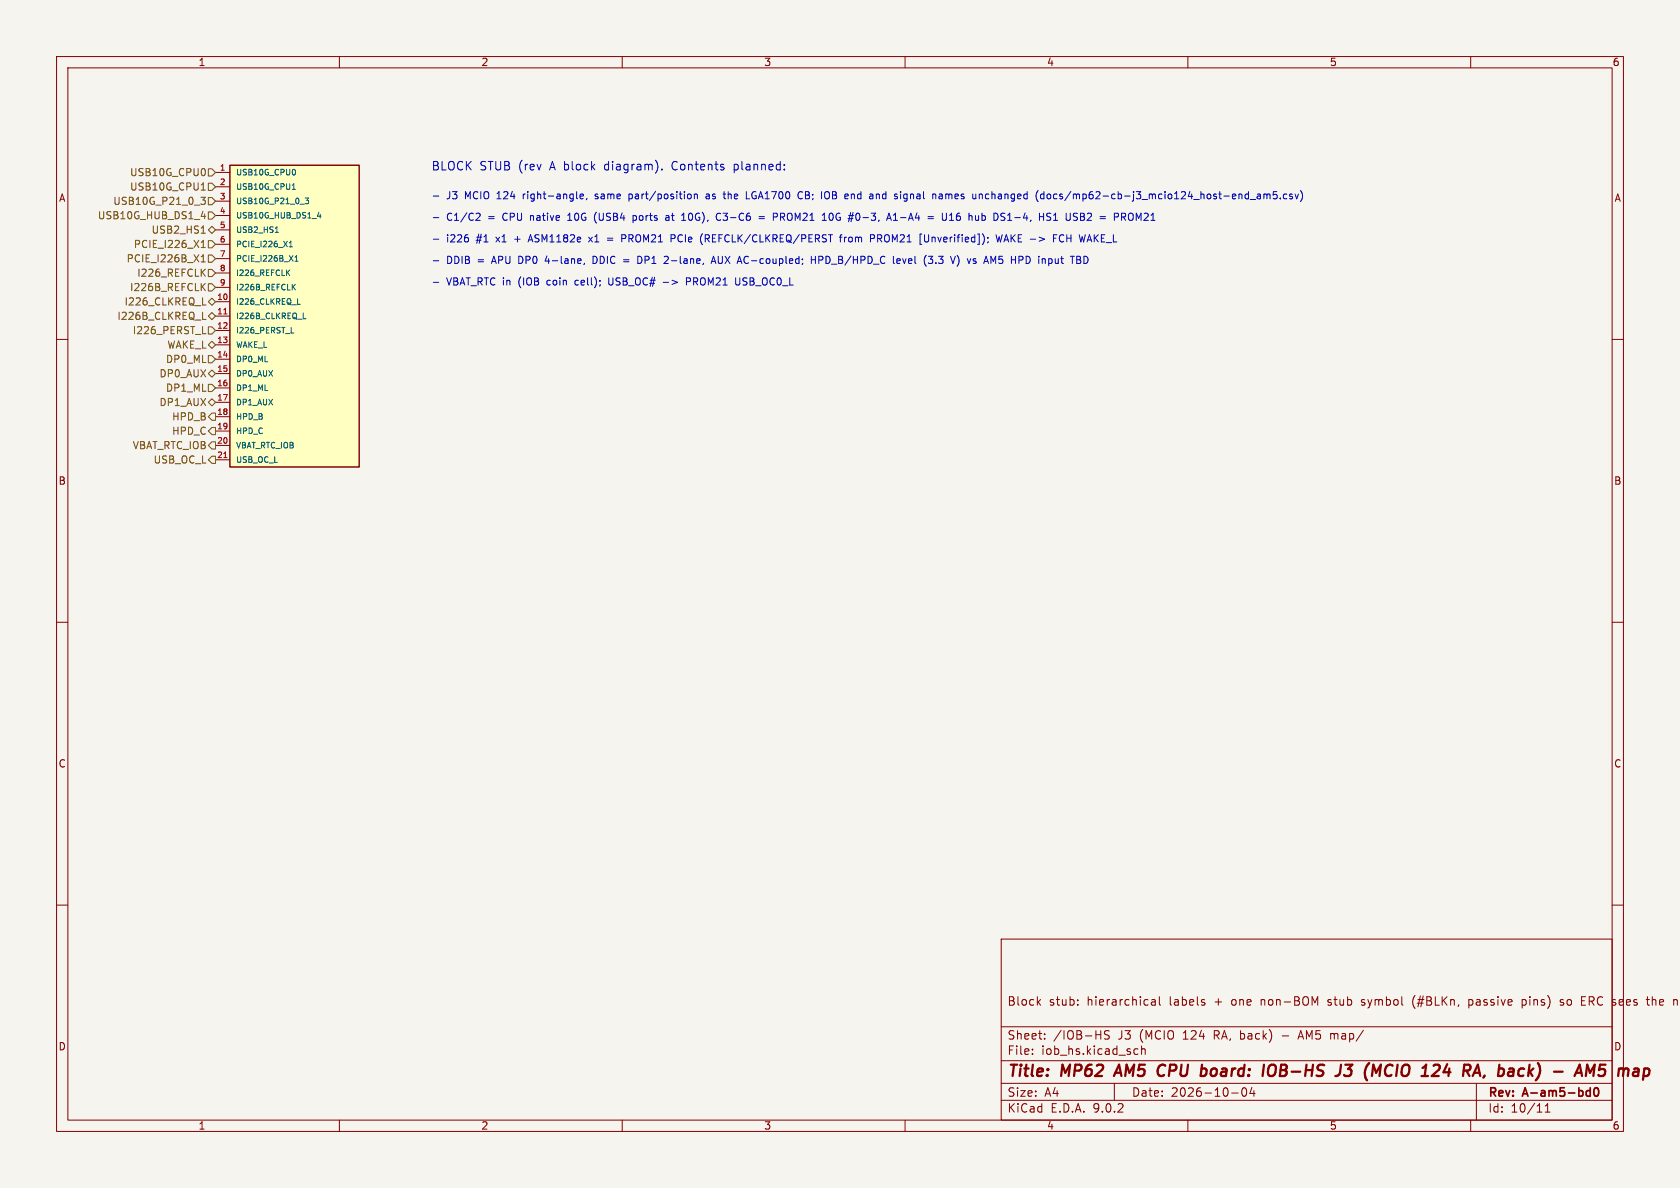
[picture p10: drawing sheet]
<svg xmlns="http://www.w3.org/2000/svg" width="297mm" height="210mm" viewBox="0 0 297 210" stroke-linecap="round" stroke-linejoin="round" font-family="sans-serif">
<path d="M0 0h297v210h-297z" fill="#f5f4ef" stroke="#f5f4ef" stroke-width=".18"/>
<g fill="none" stroke="#840000" stroke-width=".18">
<path d="M10 10h277v190h-277zM12 12h273v186h-273zM60 10v2M110 10v2M160 10v2M210 10v2M260 10v2M10 60h2M285 60h2M10 110h2M285 110h2M10 160h2"/>
<path d="M177 166h108v32h-108zM183.5 177.1l.5 .6M184 176.7l-.6 .6M190.5 177.6v.1M190.5 176.8v.1M203.6 176.8h.6v.9M204.2 177.1h-.5a.29 .29 0 0 0-.2 .3 .29 .29 0 0 0 .2 .3l.5-.1M205 176.2v1.3l.2 .2M213 177.3v.3M234.7 177.6l.2 .1M234.8 176.8v.3M240.7 177.6l.4 .1"/>
<path d="M240.9 176.7l-.2 .2 .2 .3M250.2 176a1.72 1.72 0 0 0 0 2.3M259.7 176.8h.5M259.7 177.6h.5M259.7 176.7v1.5M269.1 176.8l.4-.1 .3 .3M269.1 176.7v1.5M269.8 177.4l-.3 .3-.4-.1M276.4 176.8l-.4-.1-.2 .2 .1 .2 .5 .2v.3h-.6M279.6 177.7h.7M279.6 176.2h.7M285 160h2"/>
<path d="M292.1 176.2v1.5M292.5 176.7l-.4 .1M60 198v2M110 198v2M160 198v2M177 194.5h108M177 191.5h108M177 187.5h108M177 181.5h108M182.5 186.3v.1M182.5 185.5v.1M184.7 183.6v.1"/>
<path d="M184.7 182.8v.1M196.1 182.3l-.6-.1-.2 .1v.5l.7 .3 .1 .3-.3 .3-.6-.1M197 191.5v3M200.6 186.3h.6M200.6 185.5h.6M201.8 185.5l.2-.1 .4 .1 .1 .9M201.8 184.9v1.5M210 198v2M217.7 193.2h1.2M219.7 192.4l.2-.1a.81 .81 0 0 1 .6 .6 .81 .81 0 0 1-.3 .8l-.2 .1a.81 .81 0 0 1-.3-1.4zM221.3 192.2l-.3 1.1h.9M221.7 192.8v1"/>
<path d="M226.7 183.1h1.1M229.6 183.3h.7M230 182.2l-.5 1.5M260 198v2M261 191.5v6.5M273.2 196.6h.8M273.2 195.5l.4-.4v1.5"/>
</g>
<path d="M280.7 192.8l.4 .1M281.1 192.3v1.5M281.1 193.7l-.4 .1M281.9 192.4l.2-.1a.81 .81 0 0 1 .6 .6 .81 .81 0 0 1-.3 .8l-.1 .1a.81 .81 0 0 1-.4-1.4z" fill="none" stroke="#840000" stroke-width=".3"/>
<g fill="none" stroke="#840000" stroke-width=".4">
<path d="M197.8 188.2l-.9 2M204.9 190.1l.3 .1 .5-.1M205.6 188.2l-.4 .1-.3 .2M224.4 188.5a.69 .69 0 0 1 1.1 0 1.47 1.47 0 0 1-.6 1.7l-.5-.1M237.8 188.2h1.3l-.8 .8h.3l.3 .2v.6l-.1 .2-.4 .2h-.5l-.3-.2M242.1 187.9l-.1 .1M245.3 188.3a1.11 1.11 0 0 0 .1 1.9M255.8 188.1l-.6 1.4h1.2M256.2 188.9l-.1 1.3M270.4 189.4l.5 .8M271.1 188.9l-.9 .7M280.3 190.2l.3-2 .5 1.4 .8-1.4-.2 2"/>
<path d="M283.8 188.2h-.9l-.2 1M286.2 188.9l-.1 1.3M286.8 188.9l-.6 .2"/>
</g>
<path d="M40.6 29.2h22.9v53.4h-22.9z" fill="#ffffc2"/>
<path d="M40.6 29.2h22.9v53.4h-22.9z" fill="none" stroke="#840000" stroke-width=".25"/>
<g fill="none" stroke="#840000" stroke-width=".18">
<path d="M38.1 30.5h2.5M38.1 33h2.5M38.1 35.6h2.5M38.1 38.1h2.5M38.1 40.6h2.5M38.1 43.2h2.5M38.1 45.7h2.5M38.1 48.3h2.5M38.1 50.8h2.5M38.1 53.3h2.5M38.1 55.9h2.5M38.1 58.4h2.5"/>
<path d="M38.1 61h2.5M38.1 63.5h2.5M38.1 66h2.5M38.1 68.6h2.5M38.1 71.1h2.5M38.1 73.7h2.5M38.1 76.2h2.5M38.1 78.7h2.5M38.1 81.3h2.5"/>
</g>
<g fill="none" stroke="#006464" stroke-width=".18">
<path d="M51.7 33.5h.5M51.9 32.6v-.1v1M52 29.9a.63 .63 0 0 1 0 1M53.9 35h.7l-.4 .4 .3 .1v.4l-.1 .1-.5-.1M56.4 37.5l-.3 .7h.7M56.6 37.9v.7M48.7 41.1h.5M50.8 48.1l.4 .6M51.1 43.6h.6M51.1 42.9l.3-.3v1M51.2 47.7l-.5 .6M51.5 58.9h.4"/>
<path d="M51.8 50.7l.4 .6M52.1 46.2h.6M52.1 45.5l.3-.3v1M52.2 50.3l-.5 .5M52.6 53.8h.5M53.6 56.3h.5"/>
</g>
<path d="M39.6 55.5h.5M39.6 80.9h.5" fill="none" stroke="#a90000" stroke-width=".18"/>
<g fill="none" stroke="#725600" stroke-width=".18">
<path d="M35.5 34.9h.8l-.4 .5 .3 .1v.5l-.1 .1-.6-.1M35.6 33.6h.7M35.8 32.5l.1-.2v1.3M35.9 37.3l-.3 1h.8M36.1 29.9l.2 .4-.2 .7M36.2 37.8v.9M36.8 32.4h.7l.6 .6-.6 .7h-.7zM36.8 29.8h.7l.6 .7-.6 .6h-.7zM36.8 34.9h.7l.6 .7-.6 .6h-.7zM36.8 37.5h.7l.6 .6-.6 .6h-.7zM35.6 42.9l.3-.4v1.3M35.6 45.4l.3-.4v1.3"/>
<path d="M35.6 41.2h.7M35.6 43.8h.7M35.6 46.3h.7M35.8 48.1l.5 .7M35.8 50.7l.5 .7M35.8 56.5h.6M35.8 53.9h.6M35.8 59h.6M36.3 47.6l-.7 .7M36.3 50.1l-.7 .7M36.8 55.9l.7-.7 .6 .7-.6 .6zM36.8 40.6l.7-.6 .6 .6-.6 .7z"/>
<path d="M36.8 42.5h.7l.6 .7-.6 .6h-.7zM36.8 45.1h.7l.6 .6-.6 .7h-.7zM36.8 47.6h.7l.6 .7-.6 .6h-.7zM36.8 50.2h.7l.6 .6-.6 .6h-.7zM36.8 53.3l.7-.6 .6 .6-.6 .7zM36.8 57.8h.7l.6 .6-.6 .7h-.7zM36.8 71.1l.7-.6 .6 .6-.6 .7zM36.8 67.9h.7l.6 .7-.6 .6h-.7zM36.8 66l.7-.6 .6 .6-.6 .7zM36.8 62.9h.7l.6 .6-.6 .6h-.7zM36.8 61l.7-.7 .6 .7-.6 .6zM37.5 75.6h.6v1.2h-.6l-.7-.6z"/>
<path d="M37.5 73h.6v1.3h-.6l-.7-.6zM37.5 78.1h.6v1.3h-.6l-.7-.7zM37.5 80.6h.6v1.3h-.6l-.7-.6z"/>
</g>
<g fill="none" stroke="#0000c2" stroke-width=".18">
<path d="M76.6 34.7h1M76.6 38.5h1M84.3 37.7h.5l.1 .3-.8 1h.8M100.4 39h.7M100.6 37.9l-.2 .1M102.5 34.7l.7-.1-.1-.2-.4-.1-.2 .2 .1 .6h.5M103.8 35.1l-.2 .2M105.2 35.1h.1M105.4 34.3l-.2 .2 .2 .2M105.4 37.5a1.46 1.46 0 0 0 0 1.9M111.2 35.1h.4M111.2 34.3v1.3"/>
<path d="M111.6 34.3l-.4 .1M111.9 38.1v1.3M111.9 38.2l.4-.1 .2 .1M112.5 38.8l-.2 .2-.4-.1M117 29.9v.1M117.7 38.2h.5l.1 .8M118.3 38.4l-.5 .1-.1 .2 .1 .3 .5-.1M120.5 39h.7M122.1 34.4v.6M122.7 34.4l.2-.1 .3 .1 .1 .7M122.7 34.3v.8M124.9 34.4h.4"/>
<path d="M125.4 34.6l-.4 .1-.2 .1 .2 .3h.4M126.9 37.7h.3l.2 .1M127.4 38.8l-.2 .2-.3-.1M127.8 34.3h.5M128.2 35.1h.1M129.8 29v1.5M129.8 30h.1M129.9 29l-.1 .1M131.9 35.1h.6M134.2 38.3h.9M134.2 38.7h.9M137.4 37.9l-.2-.2h-.5v1.3"/>
<path d="M138 38.4h.5M138.5 37.7h-.5v1.3M141.3 33.9h.3l.3 .1M141.9 35l-.3 .1h-.3M146.1 33.9a.43 .43 0 0 1 .5 .4M146.6 34.7a.43 .43 0 0 1-.5 .4M147.2 37.9l-.2-.2a.68 .68 0 0 0-.4 .6 .68 .68 0 0 0 .4 .7l.2-.3M150.6 34.4h.4M151.5 37.7h.2l.3 .2M152 38.7l-.3 .3-.2-.1M154.9 34.4l.4-.1 .2 .2M156.7 39l.5-1.3 .4 1.3"/>
<path d="M156.9 38.6h.6M157.9 39h.8M157.9 38l.4-.3v1.3M159.8 35.5l.3 .1M160.2 34.3l-.3 .1-.1 .1v.5l.4 .1M166 34.4h.5l.1 .7M166.6 34.6l-.4 .1-.2 .1 .2 .3h.4M166.6 37.7v1M167.3 37.7v1M167.9 39h.7M168.1 37.9l.1-.2v1.3M169.2 38.2l-.1 .2"/>
<path d="M169.3 37.8a.99 .99 0 0 0-.1 1.1M173.3 34.3l.4 .2v.6M173.6 38.9h.5M173.6 38.2h.5M173.6 37.7v1.3M174.3 34.4l-.1 .1 .1 .6M178.1 39h.8M178.1 38l.4-.3v1.3M184.1 35.1h.5M184.1 34.4h.5M184.6 33.9v1.2M185.1 38.2l.5 .2 .2 .3-.3 .3-.5-.1"/>
<path d="M185.8 34.5l-.3-.2-.3 .1-.1 .1 .1 .6h.3l.3-.2M185.8 37.7h-.5l-.2 .1M186.2 39h.8M186.2 38l.4-.3v1.3M191 37.7l.6 .1 .1 .2-.3 .3M191 38.3h.4M191.4 38.3l.3 .2v.3l-.7 .2M197.5 37.7l.2 .2v.3l-.2 .2M199 37.9l-.2-.2h-.5v1.3M199.5 37.9l.3-.2a.43 .43 0 0 1 .5 .4v.7l-.3 .2M224 34.4h.5v.7M225.7 33.9h-.6v.6l.2-.1h.4l.1 .2-.1 .4-.1 .1-.5-.1"/>
<path d="M226.3 35v.1M227.5 34.4l-.4-.1-.2 .2 .1 .6h.5M228.5 34.4l-.3-.1-.2 .2v.2l.5 .1v.3h-.5M228.9 34.3l.3 .8 .3-.8M229.9 33.7a1.46 1.46 0 0 1 0 1.9M76.6 42.3h1M76.6 46.1h1M76.6 49.9h1M93.5 42.4h.6M93.8 41.5l-.4 1.3M96.7 45.2l-.3 1h.8M101.9 49.5l-.3 .3v.3l.3 .3"/>
<path d="M103.3 46.5l-.1 .3M104.1 41.9l.6 .9M104.7 41.9l-.6 .9M105.3 45.4l-.5-.1v1.3l.5-.1M107.4 42.1h1M107.4 42.5h1M107.6 49.1v1l.1 .2 .4 .1M109.9 42.2l.6-.1 .2-.2-.1-.3-.7-.1v1.3M110.2 45.9h1M110.2 46.3h1M112.8 45.3a.64 .64 0 0 1 .7 .6 .64 .64 0 0 1-.7 .7zM117.2 49.9h1"/>
<path d="M117.6 45.3l.4 .1 .1 .3-.7 .9h.7M118.6 41.5h.5l.3 .2-.2 .4-.6 .1M121.4 49.8l.6-.1 .1-.2-.1-.3-.6-.1v1.3M124.7 42.2h.5M125.2 41.5h-.5v1.3M125.7 46.6l.4-1.3 .5 1.3M125.8 46.2h.6M130.8 49.1l-.1 1.2-.4 .1-.2-.3M143.4 45.9h.8M143.4 45.3v1.3M144.2 45.3v1.3M144.8 46h.4"/>
<path d="M145.2 45.3h-.4v1.3M148.4 41.9h.5M148.9 41.5l-.3 .2v1.1M149.3 41.9v.9M149.7 41.9l-.4 .3M154.4 41.5l.2 .2v.3l-.2 .2M155.2 42.2h.4M155.6 41.5h-.4v1.3M158.5 46.2l.7-.2-.1-.2-.4-.1-.2 .2 .1 .6h.5M159.6 45.7l.3 .9M164.1 45.3h.8l-.4 .5 .3 .1 .1 .4-.2 .3h-.4M164.2 41.5l-.1 1.1-.4 .2-.3-.3"/>
<path d="M169.4 45.5l.2 .5-.2 .7M176.1 41.5l.3 1.3 .2-.9 .3 .9 .3-1.3M177.5 42.8l.4-1.3 .4 1.3M177.6 42.4h.6M181.7 45.3h-.3v1.3h.3M186.5 45.7l.1 .8M188.1 41.6a.6 .6 0 0 0-.9 .4 .6 .6 0 0 0 .6 .8l.3-.2M188.6 42.1h.7M188.6 41.5v1.3M191.6 45.3a.64 .64 0 0 1 .8 .6 .64 .64 0 0 1-.8 .7z"/>
</g>
<g font-size="2.8" fill="#840000">
<text x="178" y="190.9">Title:</text>
<text x="187.7" y="190.9">MP62</text>
<text x="198.1" y="190.9">AM5</text>
<text x="206.3" y="190.9">CPU</text>
<text x="214.7" y="190.9">board:</text>
<text x="226.5" y="190.9">IOB-HS</text>
<text x="240.3" y="190.9">J3</text>
<text x="246.1" y="190.9">(MCIO</text>
<text x="257.1" y="190.9">124</text>
<text x="265.1" y="190.9">RA,</text>
<text x="272.1" y="190.9">back)</text>
<text x="282.7" y="190.9">-</text>
<text x="287.5" y="190.9">AM5</text>
</g>
<g font-size="2.1" fill="#0000c2">
<text x="76.2" y="30.2">BLOCK</text>
<text x="84.8" y="30.2">STUB (rev</text>
<text x="97.4" y="30.2">A block</text>
<text x="107.3" y="30.2">diagram).</text>
<text x="119.4" y="30.2">Contents</text>
<text x="130.4" y="30.2">planned:</text>
</g>
<g font-size="2.1" fill="#840000">
<text x="178" y="178">Block</text>
<text x="185.4" y="178">stub:</text>
<text x="192.2" y="178">hierarchical</text>
<text x="206.9" y="178">labels</text>
<text x="215" y="178">+</text>
<text x="218.1" y="178">one</text>
<text x="223.4" y="178">non-BOM</text>
<text x="235.5" y="178">stub</text>
<text x="241.5" y="178">symbol</text>
<text x="250.7" y="178">(#BLKn,</text>
<text x="260.8" y="178">passive</text>
<text x="270.4" y="178">pins)</text>
<text x="277.3" y="178">so</text>
<text x="281.2" y="178">ERC</text>
<text x="286.8" y="178">sees</text>
<text x="293.1" y="178">the</text>
<text x="178" y="184">Sheet:</text>
<text x="186.2" y="184">/IOB-HS</text>
<text x="197.7" y="184">J3</text>
<text x="201.6" y="184">(MCIO</text>
<text x="209.4" y="184">124</text>
<text x="215" y="184">RA, back)</text>
<text x="230.5" y="184">AM5 map/</text>
<text x="178" y="186.7">File:</text>
<text x="184.1" y="186.7">iob_hs.kicad_sch</text>
<text x="178" y="196.9">KiCad</text>
<text x="178" y="194.1">Size:</text>
<text x="184.7" y="194.1">A4</text>
<text x="185.7" y="196.9">E.D.A.</text>
<text x="193.3" y="196.9">9.0.2</text>
<text x="200" y="194.1">Date:</text>
<text x="207" y="194.1">2026-10-04</text>
<text x="263" y="194.3">Rev:</text>
<text x="263" y="196.9">Id:</text>
<text x="267.1" y="196.9">10/11</text>
<text x="269.4" y="194.3">A-am5-bd0</text>
</g>
<g font-size="1.8" fill="#840000">
<text x="35" y="11.9">1</text>
<text x="85" y="11.9">2</text>
<text x="135" y="11.9">3</text>
<text x="185" y="11.9">4</text>
<text x="235" y="11.9">5</text>
<text x="285" y="11.9">6</text>
<text x="10.3" y="35.9">A</text>
<text x="285.3" y="35.9">A</text>
<text x="10.3" y="85.9">B</text>
<text x="285.3" y="85.9">B</text>
<text x="10.3" y="135.9">C</text>
<text x="285.3" y="135.9">C</text>
<text x="10.3" y="185.9">D</text>
<text x="285.3" y="185.9">D</text>
<text x="35" y="199.9">1</text>
<text x="85" y="199.9">2</text>
<text x="135" y="199.9">3</text>
<text x="185" y="199.9">4</text>
<text x="235" y="199.9">5</text>
<text x="285" y="199.9">6</text>
</g>
<g font-size="1.8" fill="#725600">
<text x="22.9" y="33.9">USB10G_CPU1</text>
<text x="22.9" y="31.3">USB10G_CPU0</text>
<text x="17.2" y="39">USB10G_HUB_DS1_4</text>
<text x="19.9" y="36.4">USB10G_P21_0_3</text>
<text x="26.7" y="41.5">USB2_HS1</text>
<text x="22.3" y="46.6">PCIE_I226B_X1</text>
<text x="23.6" y="44">PCIE_I226_X1</text>
<text x="22.9" y="51.7">I226B_REFCLK</text>
<text x="24.2" y="49.1">I226_REFCLK</text>
<text x="20.7" y="56.7">I226B_CLKREQ_L</text>
<text x="21.9" y="54.2">I226_CLKREQ_L</text>
<text x="23.4" y="59.3">I226_PERST_L</text>
<text x="29.2" y="64.4">DP0_ML</text>
<text x="29.5" y="61.8">WAKE_L</text>
<text x="28.1" y="72">DP1_AUX</text>
<text x="28.1" y="66.9">DP0_AUX</text>
<text x="29.2" y="69.4">DP1_ML</text>
<text x="30.3" y="77.1">HPD_C</text>
<text x="30.3" y="74.5">HPD_B</text>
<text x="23.4" y="79.6">VBAT_RTC_IOB</text>
<text x="27.1" y="82.1">USB_OC_L</text>
</g>
<g font-size="1.8" fill="#0000c2">
<text x="78.9" y="35.3">J3</text>
<text x="82.3" y="35.3">MCIO 124</text>
<text x="92.9" y="35.3">right-angle,</text>
<text x="105.9" y="35.3">same</text>
<text x="112" y="35.3">part/position</text>
<text x="125.9" y="35.3">as</text>
<text x="129.2" y="35.3">the</text>
<text x="133.4" y="35.3">LGA1700</text>
<text x="142.8" y="35.3">CB;</text>
<text x="147.1" y="35.3">IOB</text>
<text x="151.5" y="35.3">end</text>
<text x="156" y="35.3">and</text>
<text x="160.6" y="35.3">signal</text>
<text x="167.5" y="35.3">names</text>
<text x="174.8" y="35.3">unchanged</text>
<text x="186.2" y="35.3">(docs/mp62-cb-j3_mcio124_host-end_am5.csv)</text>
<text x="78.9" y="39.1">C1/C2</text>
<text x="86.4" y="39.1">=</text>
<text x="89.1" y="39.1">CPU</text>
<text x="94.2" y="39.1">native</text>
<text x="101" y="39.1">10G</text>
<text x="105.9" y="39.1">(USB4</text>
<text x="112.9" y="39.1">ports</text>
<text x="118.9" y="39.1">at</text>
<text x="122" y="39.1">10G),</text>
<text x="128.3" y="39.1">C3-C6</text>
<text x="136" y="39.1">=</text>
<text x="138.8" y="39.1">PROM21</text>
<text x="147.7" y="39.1">10G</text>
<text x="152.5" y="39.1">#0-3,</text>
<text x="159.6" y="39.1">A1-A4</text>
<text x="166.9" y="39.1">=</text>
<text x="169.6" y="39.1">U16</text>
<text x="174.6" y="39.1">hub</text>
<text x="179.2" y="39.1">DS1-4,</text>
<text x="187.4" y="39.1">HS1</text>
<text x="192.3" y="39.1">USB2</text>
<text x="198.5" y="39.1">=</text>
<text x="201.3" y="39.1">PROM21</text>
<text x="78.9" y="42.9">i226</text>
<text x="78.9" y="46.7">DDIB</text>
<text x="84.3" y="42.9">#1</text>
<text x="84.5" y="46.7">=</text>
<text x="87.3" y="46.7">APU DP0</text>
<text x="88" y="42.9">x1</text>
<text x="91.4" y="42.9">+</text>
<text x="94.1" y="42.9">ASM1182e</text>
<text x="97.1" y="46.7">4-lane,</text>
<text x="105" y="42.9">x1</text>
<text x="105.7" y="46.7">DDIC</text>
<text x="111.1" y="42.9">PROM21</text>
<text x="114" y="46.7">DP1</text>
<text x="118.9" y="46.7">2-lane,</text>
<text x="120.1" y="42.9">PCIe</text>
<text x="125.5" y="42.9">(REFCLK/CLKREQ/PERST</text>
<text x="127.5" y="46.7">AUX AC-coupled;</text>
<text x="145.5" y="46.7">HPD_B/HPD_C</text>
<text x="150.4" y="42.9">from</text>
<text x="155.9" y="42.9">PROM21</text>
<text x="160.2" y="46.7">level</text>
<text x="164.8" y="42.9">[Unverified]);</text>
<text x="165.8" y="46.7">(3.3</text>
<text x="170.9" y="46.7">V)</text>
<text x="174" y="46.7">vs</text>
<text x="177.1" y="46.7">AM5</text>
<text x="178.6" y="42.9">WAKE -&gt;</text>
<text x="182.1" y="46.7">HPD</text>
<text x="187.1" y="46.7">input</text>
<text x="189.1" y="42.9">FCH WAKE_L</text>
<text x="78.9" y="50.6">VBAT_RTC in</text>
<text x="91.9" y="50.6">(IOB</text>
<text x="97.2" y="50.6">coin</text>
<text x="102.3" y="50.6">cell);</text>
<text x="108.4" y="50.6">USB_OC#</text>
<text x="118.3" y="50.6">-&gt;</text>
<text x="122.6" y="50.6">PROM21</text>
<text x="131.5" y="50.6">USB_OC0_L</text>
</g>
<g font-size="1.4" fill="#a90000">
<text x="38.8" y="30.2">1</text>
<text x="38.8" y="32.8">2</text>
<text x="38.8" y="35.3">3</text>
<text x="38.8" y="37.8">4</text>
<text x="38.8" y="40.4">5</text>
<text x="38.8" y="42.9">6</text>
<text x="38.8" y="45.5">7</text>
<text x="38.3" y="53.1">10</text>
<text x="38.8" y="48">8</text>
<text x="38.8" y="50.5">9</text>
<text x="38.3" y="55.6">11</text>
<text x="38.3" y="58.2">12</text>
<text x="38.3" y="60.7">13</text>
<text x="38.3" y="63.2">14</text>
<text x="38.3" y="65.8">15</text>
<text x="38.3" y="68.3">16</text>
<text x="38.3" y="70.9">17</text>
<text x="38.3" y="73.4">18</text>
<text x="38.3" y="75.9">19</text>
<text x="38.3" y="78.5">20</text>
<text x="38.3" y="81">21</text>
</g>
<g font-size="1.4" fill="#006464">
<text x="41.7" y="31.2">USB10G_CPU0</text>
<text x="41.7" y="33.7">USB10G_CPU1</text>
<text x="41.7" y="36.3">USB10G_P21_0_3</text>
<text x="41.7" y="38.8">USB10G_HUB_DS1_4</text>
<text x="41.7" y="41.4">USB2_HS1</text>
<text x="41.7" y="43.9">PCIE_I226_X1</text>
<text x="41.7" y="46.4">PCIE_I226B_X1</text>
<text x="41.7" y="49">I226_REFCLK</text>
<text x="41.7" y="51.5">I226B_REFCLK</text>
<text x="41.7" y="54.1">I226_CLKREQ_L</text>
<text x="41.7" y="56.6">I226B_CLKREQ_L</text>
<text x="41.7" y="59.1">I226_PERST_L</text>
<text x="41.7" y="61.7">WAKE_L</text>
<text x="41.7" y="64.2">DP0_ML</text>
<text x="41.7" y="66.8">DP0_AUX</text>
<text x="41.7" y="69.3">DP1_ML</text>
<text x="41.7" y="71.8">DP1_AUX</text>
<text x="41.7" y="74.4">HPD_B</text>
<text x="41.7" y="76.9">HPD_C</text>
<text x="41.7" y="79.5">VBAT_RTC_IOB</text>
<text x="41.7" y="82">USB_OC_L</text>
</g>
</svg>
